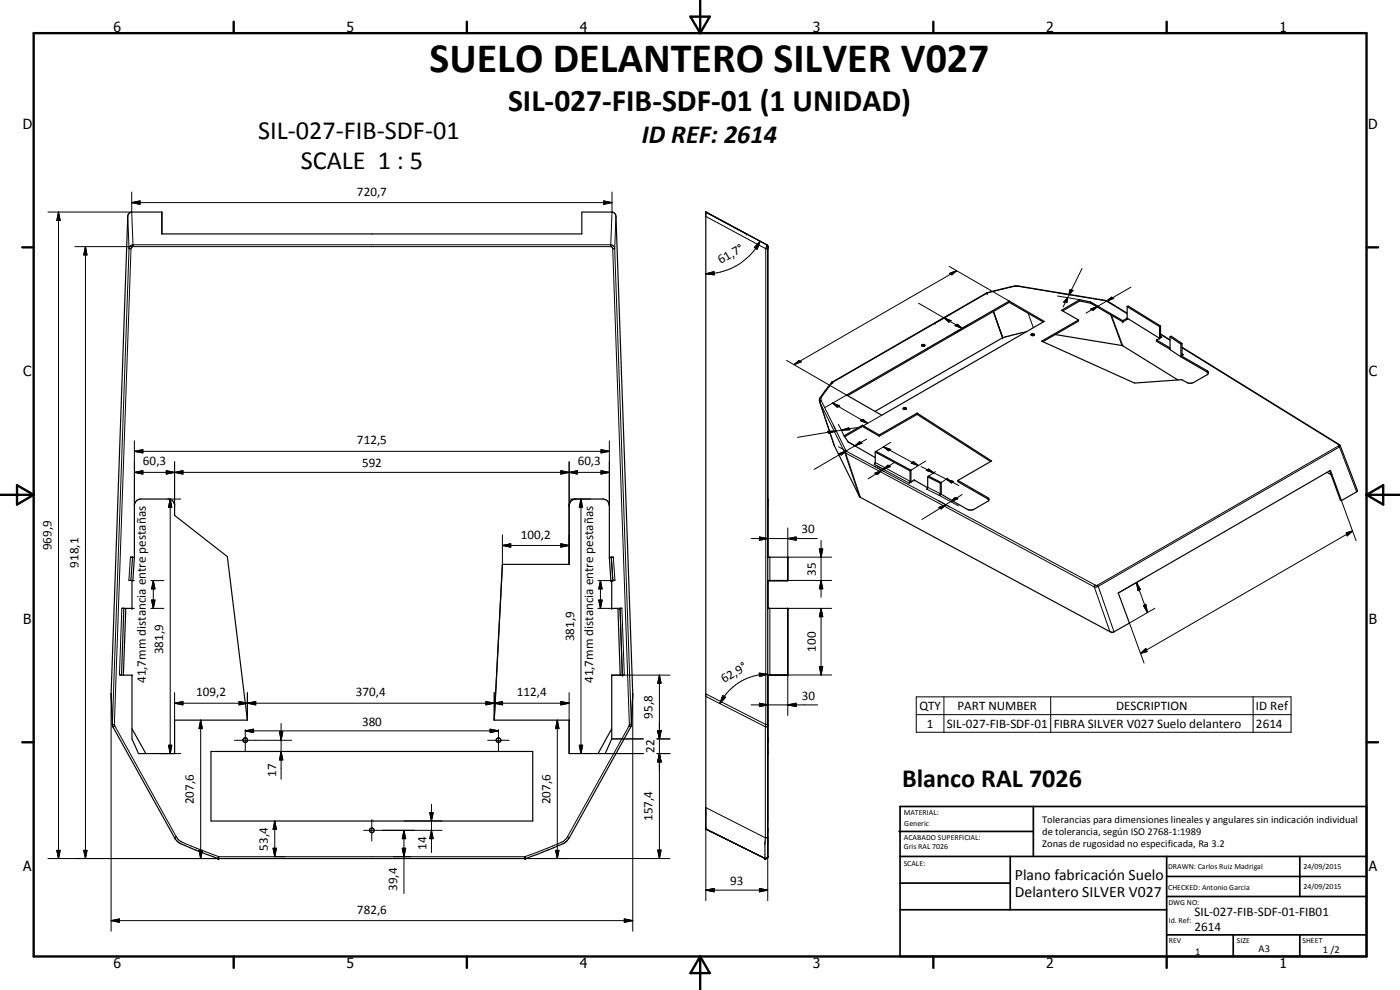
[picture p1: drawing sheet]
<svg xmlns="http://www.w3.org/2000/svg" width="420mm" height="297mm" viewBox="0 0 420 297" stroke-linecap="round" stroke-linejoin="round" font-family="sans-serif">
<g fill="#000">
<circle cx="211.8" cy="63.6" r=".18"/>
<circle cx="224" cy="70.2" r=".18"/>
<circle cx="230.4" cy="74" r=".18"/>
<circle cx="296.1" cy="87.9" r=".18"/>
<circle cx="296.2" cy="87.8" r=".18"/>
<circle cx="337" cy="96.2" r=".18"/>
<circle cx="337" cy="96.6" r=".18"/>
<circle cx="338.3" cy="95.5" r=".18"/>
<circle cx="249.5" cy="114.8" r=".18"/>
<circle cx="249.6" cy="114.7" r=".18"/>
<circle cx="300.9" cy="101.3" r=".18"/>
<circle cx="347.1" cy="102" r=".18"/>
<circle cx="348" cy="101.5" r=".18"/>
<circle cx="230.4" cy="149.7" r=".18"/>
<circle cx="273.4" cy="144.6" r=".18"/>
<circle cx="274.4" cy="144" r=".18"/>
<circle cx="183.3" cy="174.2" r=".18"/>
<circle cx="183.5" cy="167.2" r=".18"/>
<circle cx="183.9" cy="174.2" r=".18"/>
<circle cx="230.4" cy="167.1" r=".18"/>
<circle cx="236.4" cy="167.2" r=".18"/>
<circle cx="236.4" cy="167.3" r=".18"/>
<circle cx="39.6" cy="182.5" r=".18"/>
<circle cx="183.6" cy="182.5" r=".18"/>
<circle cx="185.5" cy="182.5" r=".18"/>
<circle cx="186.1" cy="182.5" r=".18"/>
<circle cx="230.4" cy="182.5" r=".18"/>
<circle cx="236.4" cy="182.5" r=".18"/>
<circle cx="39.6" cy="202.6" r=".18"/>
<circle cx="183.6" cy="202.6" r=".18"/>
<circle cx="186.8" cy="202.5" r=".18"/>
<circle cx="230.4" cy="202.6" r=".18"/>
<circle cx="230.4" cy="216.1" r=".18"/>
<circle cx="230.4" cy="221.7" r=".18"/>
<circle cx="230.4" cy="221.4" r=".18"/>
<circle cx="230.4" cy="225.5" r=".18"/>
<circle cx="230.4" cy="226.1" r=".18"/>
<circle cx="65.4" cy="257.6" r=".18"/>
<circle cx="65.6" cy="257.6" r=".18"/>
<circle cx="157.6" cy="257.6" r=".18"/>
<circle cx="211.8" cy="248.1" r=".18"/>
<circle cx="211.8" cy="248.7" r=".18"/>
<circle cx="229.6" cy="257.6" r=".18"/>
<circle cx="229.8" cy="257.6" r=".18"/>
<circle cx="230.4" cy="248.5" r=".18"/>
<circle cx="230.4" cy="257" r=".18"/>
<circle cx="230.4" cy="246.3" r=".18"/>
</g>
<g fill="none" stroke="#000" stroke-width=".35">
<path d="M38.7 64l.8-.4h9.1v6.6h126v-6.6h9.1l.9 .6 .3 .7 5 143.3-.4 9.4-18.7 33.8-1.4 1.5-11.6 4.7h-92.4l-11.1-4.4-1.6-1.4-19-34.2-.4-9.4 5-143.3zM230.2 73.6l.2 .2M230.3 73.6l-18.5-10v185.2l17.9 8.8h.4l.3-.4v-183.5M230.3 73.6v.1M230.3 73.7h.1M296.2 87.8a39.3 39.3 0 0 1 8.9-2l27 4.4 6.2 3.8M296.2 87.9l-46.6 26.8M296.2 87.9h.1M302.9 90.7l10.2 5.9M302.9 90.7l-48.5 28M302.9 90.3v.4M308 99.5l-7.1 1.8"/>
<path d="M323.7 96l-11.1 6.4 27.9 12.5 14.2-1 1.5 .9 1 .2 1-.2 4.1-2.4 .4-.4M323.7 96v.4l-10.7 6.1M324.1 90.3l3.2 .7M324.1 90.3l-5.2 3M324.1 89.9l-5.5 3.2 5.1 2.9M324.1 89.9l3.2 .7M324.1 89.9v.4M327.3 91l9.7 5.6M327.3 90.6l9.7 5.6M327.3 90.6v.4M337 96.2l1.3-.7 9.7 6M337 96.2v.4"/>
<path d="M338.3 92v3.8M338.3 95.8l-1.3 .8M338.3 92l.3-.2 9.7 6M338.3 92l9.7 6M338.6 95.7l-.3 .1M348 98v3.5M348.3 97.8v3.3l.3 .1-.6 .3M348.3 97.8l-.3 .2M249.6 114.7l-3.3 4.4a1.23 1.23 0 0 0-.3 1.4l4.3 13.1 7.8 15.5 75 40.4 .7 .2 5.2-2.8-3.4-9 63.7-36.8 3.3 9.1M249.6 114.7h.3M254.1 118.5l48.8-28.2 10.5 6.1-48.8 28.2zM276.6 103.6a.52 .52 0 0 1 .5-.3 .52 .52 0 0 1 .4 .5l-.7 .1z"/>
<path d="M276.7 103.8h.7M276.7 103.8h.1M300.7 100.7l-2.6-7.2 2.8 7.8M300.9 101.3l-38.3 22.1M309.5 100.6h.8M309.5 100.6l-.1-.3 .5-.2 .4 .1v.4M316.7 100.4l20.3 3.4 16.5 10.2M347.1 102v.4l4 2.4M347.1 102l4 2.4M348 101.5l-.9 .5M348.3 100.2l2.8 1.8M351.1 101v3.9l3.3 2.2"/>
<path d="M351.1 101l.4-.1 3.2 2.1M351.1 101l3.3 2.3M354.4 107.1l8.3 4.9M354.4 103.3v3.8M354.7 103v3.2l.4 .2-.7 .3 7.9 4.6 .3 .2 .1 .5M354.7 103l-.3 .3M354.7 104.2l47.2 29.2 5.5 13.7-.2 .5-4.6 2.6M258.8 127.6l-5.5 3.2 1.3 1.8 8.1 4.7M258.8 127.6l5.1 2.9M258.8 127.6v.3M258.8 127.9l5.1 3M258.8 127.9l-5.3 3.1"/>
<path d="M262.7 135.6l10.4 5.7M262.7 135.6v3.3l-.3 .4M262.7 135.6l.2-.2 10.5 5.7M263.9 130.5v.4M271.1 122.8h.8M271.2 122.4a.42 .42 0 0 1 .5-.1 .42 .42 0 0 1 .2 .5h-.8zM275.2 124l-11.3 6.5M275.2 124l22.4 14.3-10.1 5.8M275.2 124v.3M275.2 124.3l22.1 14.2M275.2 124.3l-11.3 6.6M273.1 141.3v3.1l-.3 .5 .6-.3"/>
<path d="M273.4 144.6l1-.6 4 2.3M273.4 141.1v3.5M273.4 141.1l-.3 .2M278.4 143.1v3.1l-.3 .6M278.4 143.1l.3-.2 3.8 1.9M278.4 143.1l3.8 1.8M282.2 144.9v3.2l-.3 .5 .6-.3M282.5 144.8v3.5M282.5 144.8l-.3 .1M287.5 144.1l9.1 5.3 .1 .8-4.4 2.6-1.3 .2-.7-.2-7.8-4.5M287.5 144.1v.4l9.2 5.5M398.3 141.7l1.2 .8"/>
<path d="M399.1 141.3l3.1 8.7 .4 .2M38.7 174.1l.6 .1M39.1 167.1l.7 .1M39.6 174.2v8.3h-2.5M39.8 167.2l.5 .1M39.8 167.2l-.5 7M40.3 167.3v-15.6a2.09 2.09 0 0 1 1.7-2h8.7l1 .5 .7 1.2v3.2l15.8 12.4 6 49.1h-21.8v10h-10.8l-2-4.4v-19.1h-2.6M40.3 167.3l-.4 6.9h-.6M182.9 167.3v-15.6a1.97 1.97 0 0 0-1.7-2h-8.7l-1 .5-.4 .5-.3 1v17.6h-20l-2.5 46.8h22.5v10h10.8l2-4.4v-19.1h2.5M182.9 167.3l.4 6.9M183.3 174.2h.3v8.3h2.5M183.5 167.2l-.6 .1"/>
<path d="M183.5 167.2l.4 7M183.9 174.2h-.6M184.1 167.1l-.6 .1M184.6 174.1l-.7 .1M230.4 174.1l6 .1M230.4 167.1l6 .1v7h-6M36.6 182.5h.5M37.2 182.5l-.7 20M37.7 182.5l-.7 20.1M185.5 182.5l.6 20.1M186.1 182.5l.7 20M186.6 182.5h-.5"/>
<path d="M230.4 182.5h.6M230.7 182.5h5.7v20.1h-6M35.8 202.5h.7M36.5 202.5l.5 .1M39.6 218.7l4.2 7.4M183.6 218.7l-4.1 7.4M186.8 202.5l-.7 .1M187.4 202.5h-.6M230.4 202.5h6M63.3 225.5h96.6v20.8h-96.6zM65.6 257v.6M157.6 257v.6"/>
<path d="M230.2 257.6h-.2M230.4 257.1l-.1 .3"/>
<circle cx="73.6" cy="222.1" r=".7"/>
<circle cx="149.6" cy="222.1" r=".71"/>
<circle cx="111.6" cy="249.1" r=".7"/>
</g>
<g fill="none" stroke="#000" stroke-width=".3">
<path d="M39.5 57.6v6M183.7 57.6l-.4 15.8M14.4 63.6h25.1M17.6 63.6l.5 2.6h-1.1zM17.6 63.6v194M22.5 74h160.8M25.6 74l.5 2.5h-1zM25.6 74v183.6M38.3 64.9l.4 9.7M38.7 74.6h.6M38.7 74.6l-5 142.8M39.3 74.6l-5 142.8"/>
<path d="M39.5 60.8l2.5-.5v1zM39.5 63.6l.4 9.8M39.5 60.8h144.2M39.9 73.4h143.4M39.9 73.4v.6l-.4 .2-.2 .4M39.9 73.4l-.7 .3-.5 .9M181.2 60.3l2.5 .5-2.5 .5zM183.3 74l.4 .2 .2 .4M183.3 73.4v.6M183.3 73.4l.8 .3 .4 .9M183.9 74.6l5 142.8M183.9 74.6h.6"/>
<path d="M184.5 74.6l5 142.8M184.9 64.9l-.4 9.7M211.8 64.9l18 9.7M228.1 72.4l-.9 2.4-.8-.5zM228.1 72.4a18.5 18.5 0 0 1-16.3 9.8M229.8 74.6h.6M229.8 74.6v142.8M230.1 73.4h.1M230.1 73.4l.3 .4v93.3M230.1 73.4l-.3 1.2M230.4 74h.1M230.4 74.6h.1"/>
<path d="M284.8 79.9l18.1 10.4M211.8 82.2l2.5-.7v1zM275.7 91l7.7 4.4M280.6 97h.1M283.4 95.4l2 .8-.6 .4zM283.4 95.4l5.3 3.1M284.9 82l2.2-.8-1.4 1.3zM286.6 97.7l.7-.4 1.4 1.2zM287.1 81.2l-48.8 28.2M291 97.2l-5 2.9M296.1 87.9h.1M296.2 87.8v.1"/>
<path d="M296.2 87.9h.1M296.3 87.9h.1M296.3 87.9l-46.4 26.8M298.1 93.4l2.8 7.6M302.9 90.3h.1M305.7 85.9l26.2 4.4M305.7 85.9l-1.8 .1-7.6 1.9M305.8 85.9h-.1M308.6 94l1.5 4.3M317.4 88.8l6.7 1.1M320.4 89.3l-.2 1.5-1-.2zM320.4 89.3l-1.3 2.8"/>
<path d="M320.8 88.4l-.4 .9M321 87l1 .1-1.2 1.3zM324.7 80.6l-3.9 7.8M327.2 90.6l2.7 1.6M327.4 92.7l2.1-.8-1.4 1.2zM329.5 91.9l-3.5 2M331.9 90.3h.2M331.9 90.2h.1M331.9 90.2v.1M332.1 90.3l1.5-1.1 .7 .3zM332.1 90.3l6.2 3.8M332.1 90.3l-2.6 1.6"/>
<path d="M332.1 90.3l2.3 1.4M332.2 90.3h.1M332.2 90.3h-.1M333.3 94.5l3.4 9.2M333.6 94.6l3.4 9.2M337 96.2v.4M339.4 86.1l-7.3 4.2M236 108.1l18.1 10.4-6.5 3.8M238.3 109.4l1.4-1.2 .7 .4zM249.7 114.7l-.1 .1M249.8 114.7h.1M249.9 114.7h.1"/>
<path d="M249.9 114.7l-3.4 4.6v.9M249.9 114.7l-.4 .1M300.7 100.7l.2 .6M300.9 101v.1M300.9 101.1v.2M348.3 101l.3 .2M348.3 100.4l2.8 1.7M354.7 106.2l.4 .2M354.7 104.4l47 29M362.3 111.3v.3M40.3 135.4l2.6-.5v1zM40.3 135.4h142.6"/>
<path d="M40.3 132.2v19.5M52.4 138.6v13.1M170.8 138.6v13.1M180.4 134.9l2.5 .5-2.5 .5zM182.9 132.2v19.5M246 120.5l4.4 13.3M246 120.5l7.5 15.3M246.5 120.2l7.4 15.1M246.5 120.2l-.5 .3M248.4 129.4l2.6-.1-2.3 .7zM249.9 120.9l2.1 .9-.7 .4zM249.9 120.9l10.5 6.1"/>
<path d="M250.1 127.6l.9 1.7M251 129.3l-11.7 1.9M251.6 127.3l1.7 3.5M251.7 134l2.4 1.4M251.8 136.1l2.1-.8-1.4 1.2zM252.5 129.1l2.3-.7 .2 .5zM252.5 129.1l-1.5 .2M253.5 135.8l.3 .1M253.5 135.8l4.4 13.2M253.8 135.9l74.6 40.2M253.8 135.9l4.4 13.3M253.9 135.3l.2 .1"/>
<path d="M253.9 135.3l-.4 .5M253.9 135.3l-9.6 5.5M254.1 135.4l74.6 40.2M254.1 135.4l-.3 .5M254.3 132.5l2.3 1.3M256.6 133.8l1.4-1.3 .7 .5zM257.3 128.3l-4.8 .8M258.3 126.2l.7-.4 1.4 1.2zM260.1 131.7l-6.2 3.6M262.3 139.9l3 1.6M262.4 139.3l10.4 5.6M262.7 138.8l10.4 5.6"/>
<path d="M264.6 124.6l-6.5 3.7M265.1 134.1l2.2 .8-.7 .4zM265.1 134.1l10.5 5.6M267.3 132.7l-4.4 2.7M268.6 138.7l-3.5 2.1M273.5 138.9l.6-.4 1.5 1.2zM276.4 140l3.8 1.9M277.8 138.3l-4.4 2.8M401.7 133.8l-72.4 41.8M401.7 133.4v.4M401.7 133.8l.3 .3M401.9 133.4h-.2"/>
<path d="M402 134.1l-72.4 41.8M402 134.1l5.2 13.5M402.2 133.8l-.2 .3M40.3 141.7l2.6-.5v1zM40.3 141.7h142.6M49.9 141.2l2.5 .5-2.5 .5zM49.9 141.2l5 1v-1l-5 1zM50.4 149.7h3.9M51.1 149.7l.5 2.5h-1zM51.1 149.7v76.4M52.4 141.7l2.5-.5v1zM168.3 141.2l2.5 .5-2.5 .5z"/>
<path d="M168.3 141.2l5 1v-1l-5 1zM170.8 141.7l2.5-.5v1zM170.8 151.7h.1M171.2 149.7h6.1M174.4 149.7l.5 2.5h-1zM174.4 149.7l-.5 2.5h.6M174.4 149.7v76.4M174.4 149.7l.2 1.3M180.4 141.2l2.5 .5-2.5 .5zM230.4 151.7h.1M230.4 149.7h.1M236.4 158.4v8.8h13.2"/>
<path d="M262.6 142l2.1-.9-1.4 1.3zM264.7 141.1l-4.2 2.6M265.1 140.8l1.4-1.2 .7 .4zM265.1 140.8l-.4 .3M278 141.1l.7-.4 1.5 1.2zM278.1 146.8l9.5 5M278.4 146.2l3.8 1.9M280.2 141.9l3.8 1.9M280.7 141.5l-2 1.4M281.5 150.2l3.5 1.9M281.8 152.3l2-.9-1.3 1.3zM283.8 151.4l-7.1 4.5"/>
<path d="M284 143.8l2.2 .7-.6 .4zM284 143.8l3.8 1.9M284.5 143.4l-2 1.4M285.3 150.5l1.4-1.2 .7 .3zM285.3 150.5l-1.5 .9M288.7 148.4l-3.4 2.1M296.4 149.3v.3M402.6 150.2l4.4 12M404 159.9l1.9-.6-1.6 1.5zM405.9 159.3l-63.6 36.7M39.1 167.1l-.4 7M39.6 174.2h.7"/>
<path d="M45.2 174.2h4M46 174.2l.5 2.5h-1zM46 174.2v8.3M150.8 163.7l2.5-.5v1zM150.8 163.7h20M150.8 160.5v8.8M168.3 163.2l2.5 .5-2.5 .5zM170.8 160.5v8.8M179.4 174.2h4.2M180.2 174.2l.5 2.5h-1zM180.2 174.2v8.3M183.5 167.2l.4 7"/>
<path d="M184.1 167.1l.5 7M225.4 161.6h19.9M227.9 161.1l2.5 .5-2.5 .5zM230.4 174.2v8.3M231 167.2v7M236.4 161.6l2.5-.5v1zM236.4 174.2h13.2M245.9 164.7h1l-.5 2.5zM246.4 174.2l.5 2.5h-1zM246.4 162.2v17M328.4 176.1l4.7 13.4M328.7 175.6h.6"/>
<path d="M328.7 175.6l-.3 .5M329.3 175.6l.3 .3M329.6 175.9l-1.2 .2M329.6 175.9l4.7 13.7M341.1 174.8l1.2 2-.8 .4zM341.1 174.8l3.3 9M343.3 173.5l-7.7 4.4M36.6 182.5l-.8 20M39.6 182.5h.7M45.2 182.5h4M45.5 180h1l-.5 2.5zM179.4 182.5h4.2"/>
<path d="M179.7 180h1l-.5 2.5zM186.1 182.5l.7 20M186.6 182.5l.8 20M231 182.5v20M236.4 182.5h13.2M246.4 182.5l.5 2.5h-1zM246.4 182.5v20M342.3 196l1.6-1.4 .3 .9zM343.2 181.7l.7-.4 .5 2.5zM346.6 182.5l-7.6 4.4 4.4 12.1M33.7 217.4h.6M33.7 217.4v.1"/>
<path d="M33.7 217.4l-.4-9.2v71.2M34.3 217.4l.1 .4M34.4 217.8l-.5 .3M34.4 217.8l18.5 33.3M52.4 211l2.5-.5v1zM52.4 207.8v8.3M52.4 211h118.4M60.2 216.1l.5 2.5h-1zM60.2 216.1v41.5M71.7 210.5l2.5 .5-2.5 .5zM71.7 210.5l5 1v-1l-5 1zM73.6 219.3l2.5-.5v1z"/>
<path d="M73.6 218.9v6.4M73.6 219.3h76M74.2 211l2.5-.5v1zM74.2 207.8v8.3M83.9 219.6h1l-.5 2.5zM84.4 217.1v16.7M145.8 210.5l2.5 .5-2.5 .5zM145.8 210.5v1l5-1v1zM147.1 218.8l2.5 .5-2.5 .5zM148.3 211l2.5-.5v1zM148.3 207.8v8.3M149.6 218.9v6.4"/>
<path d="M167.2 216.1l.6 2.5h-1.1zM167.2 216.1v41.5M168.3 210.5l2.5 .5-2.5 .5zM170.8 207.8v8.3M183.6 202.6h17.5M188.8 217.8l-18.5 33.3M188.8 217.8l.5 .3M188.9 217.4l-.1 .4M189.5 217.4h-.6M189.5 217.4v.1M189.5 217.4l.4-9.2v71.2M197.4 219.2h1l-.5 2.5z"/>
<path d="M197.9 202.6l.5 2.4h-1zM197.9 202.6v55M211.8 209l17.9 9.1M211.8 208.2l18 9.2M216.9 208.7l.9 .5-1.8 1.9zM225.4 211.5h20M227.9 202l2.5 .3-2.4 .7zM227.9 211l2.5 .5-2.5 .5zM229.7 218.1v33.3M229.8 217.4h.6M229.8 217.4l-.1 .7M230.4 217.4h.1"/>
<path d="M230.4 202.6v67.7M230.4 217.9l-.7 .2M230.4 202.3a15.9 15.9 0 0 0-14.4 8.8M236.4 211.5l2.5-.5v1zM245.9 200h1l-.5 2.5zM249.6 202.5h-13.2v12.2M275 209.1h112.5v10.6h-112.5zM275 214.4h112.5M283.3 209.1v10.6M315.3 209.1v10.6M376.1 209.1v10.6M48.1 226.1h6.2"/>
<path d="M50.6 223.6h1l-.5 2.5zM70.4 222.1h17.1M84.4 225.5l.5 2.5h-1zM146.4 222.1h6.4M173.9 223.6h1l-.5 2.5zM181.6 226.1h11.5M183.6 221.7h9.5M197.1 226.1h4M197.1 221.7h4M197.9 226.1l.5 2.5h-1zM14.4 257.6h51.2M17 255.1h1.1l-.5 2.5z"/>
<path d="M25.1 255.1h1l-.5 2.5zM52.4 251.4h.1M52.9 251.1a4.9 4.9 0 0 0 2.8 2.1l9.9 3.8M52.9 251.1l-.5 .3M59.7 255.1h1l-.5 2.5zM65.4 257.6h.1M65.5 257.4l-.1 .2M65.6 257.2l-.2 .4M65.6 257.6h.1M65.6 257h92M65.6 257v.6M65.6 257l-.1 .5"/>
<path d="M81.9 254.5h1.1l-.5 2.5zM82.5 246.3l.5 2.5h-1.1zM82.5 246.3v10.7M109.1 249.1h23.6M111.6 245.9v6.4M120.7 254.5h1l-.5 2.5zM121.2 249.1l.5 2.5h-1zM121.2 249.1v19M121.2 246.3h11.5M129 243.8h1l-.5 2.5zM129.5 249.1l.5 2.5h-1zM129.5 241.3v14.5"/>
<path d="M157.6 257h.1M157.6 257v.6M157.6 257l.1 .3M157.6 257.6h.1M157.6 257.6h43.5M157.7 257.3l.1 .2M157.8 257.5v.1M166.7 255.1h1.1l-.6 2.5zM170.3 251.1l-.9 1a72.5 72.5 0 0 1-11.8 4.9M170.3 251.1l.5 .3M170.8 251.4h.1M197.4 255.1h1l-.5 2.5z"/>
<path d="M212.9 249.3l-1.1-.6 17.8 8.9M213.4 249.6l16.2 8M229.6 257.6h.1M229.6 257.6h.5M229.7 251.4l-.1 6.2M229.7 251.4l-17.9-9.1v28M230.2 257.5l.2-.3-.3 .4M230.4 257h.1M230.4 251.2l-.7 .2M33.3 276.2l2.5-.5v1zM33.3 276.2h156.6M187.4 275.7l2.5 .5-2.5 .5z"/>
<path d="M211.8 267.1l2.5-.5v1zM211.8 267.1h18.6M227.9 266.6l2.5 .5-2.5 .5z"/>
</g>
<g fill="none" stroke="#000" stroke-width=".71">
<path d="M10.1 9.9h400v277.1h-400zM70.1 6.5v3.4M140.1 6.5v3.4M207.2 5h5.8l-2.9 4.9zM210.1 0v9.9M280.1 6.5v3.4M350.1 6.5v3.4M6.7 74.2h3.4M410.1 74.2h3.5M.1 148.5h10M5.1 145.6l5 2.9-5 2.9zM410.1 148.5h10"/>
<path d="M410.1 148.5l5-2.9v5.8zM6.7 222.7h3.4M410.1 222.7h3.5M70.1 287v3.4M140.1 287v3.4M210.1 287v10M210.1 287l2.9 5h-5.8zM280.1 287v3.4M350.1 287v3.4"/>
</g>
<g fill="none" stroke="#000" stroke-width=".51">
<path d="M269.8 249.5h40.3M270.1 242h140v45h-140zM270.1 257h140M303.2 257v16M310.1 242v15M350.1 257v30M390.1 257v12M270.1 265h33.1M270.1 273h80M350.1 269h60M350.1 263h60M350.1 280.5h60"/>
<path d="M370.1 280.5v6.5M390.1 280.5v6.5"/>
</g>
<g fill="#000">
<path d="M17.6 63.6l.5 2.6h-1.1zM25.6 74l.5 2.5h-1zM39.5 60.8l2.5-.5v1zM181.2 60.3l2.5 .5-2.5 .5zM228.1 72.4l-.9 2.4-.8-.5zM211.8 82.2l2.5-.7v1zM283.4 95.4l2 .8-.6 .4zM284.9 82l2.2-.8-1.4 1.3zM286.6 97.7l.7-.4 1.4 1.2zM320.4 89.3l-.2 1.5-1-.2zM321 87l1 .1-1.2 1.3zM327.4 92.7l2.1-.8-1.4 1.2z"/>
<path d="M332.1 90.3l1.5-1.1 .7 .3zM238.3 109.4l1.4-1.2 .7 .4zM40.3 135.4l2.6-.5v1zM180.4 134.9l2.5 .5-2.5 .5zM248.4 129.4l2.6-.1-2.3 .7zM249.9 120.9l2.1 .9-.7 .4zM251.8 136.1l2.1-.8-1.4 1.2zM252.5 129.1l2.3-.7 .2 .5zM256.6 133.8l1.4-1.3 .7 .5zM258.3 126.2l.7-.4 1.4 1.2zM265.1 140.8l1.4-1.2 .7 .4zM265.1 134.1l2.2 .8-.7 .4z"/>
<path d="M273.5 138.9l.6-.4 1.5 1.2zM40.3 141.7l2.6-.5v1zM49.9 141.2l2.5 .5-2.5 .5zM51.1 149.7l.5 2.5h-1zM52.4 141.7l2.5-.5v1zM168.3 141.2l2.5 .5-2.5 .5zM170.8 141.7l2.5-.5v1zM174.4 149.7l.5 2.5h-1zM180.4 141.2l2.5 .5-2.5 .5zM262.6 142l2.1-.9-1.4 1.3zM278 141.1l.7-.4 1.5 1.2zM281.8 152.3l2-.9-1.3 1.3z"/>
<path d="M284 143.8l2.2 .7-.6 .4zM285.3 150.5l1.4-1.2 .7 .3zM46 174.2l.5 2.5h-1zM150.8 163.7l2.5-.5v1zM168.3 163.2l2.5 .5-2.5 .5zM180.2 174.2l.5 2.5h-1zM227.9 161.1l2.5 .5-2.5 .5zM236.4 161.6l2.5-.5v1zM245.9 164.7h1l-.5 2.5zM246.4 174.2l.5 2.5h-1zM341.1 174.8l1.2 2-.8 .4zM404 159.9l1.9-.6-1.6 1.5z"/>
<path d="M45.5 180h1l-.5 2.5zM179.7 180h1l-.5 2.5zM246.4 182.5l.5 2.5h-1zM343.2 181.7l.7-.4 .5 2.5zM342.3 196l1.6-1.4 .3 .9zM52.4 211l2.5-.5v1zM60.2 216.1l.5 2.5h-1zM71.7 210.5l2.5 .5-2.5 .5zM73.6 219.3l2.5-.5v1zM74.2 211l2.5-.5v1zM83.9 219.6h1l-.5 2.5zM145.8 210.5l2.5 .5-2.5 .5z"/>
<path d="M147.1 218.8l2.5 .5-2.5 .5zM148.3 211l2.5-.5v1zM167.2 216.1l.6 2.5h-1.1zM168.3 210.5l2.5 .5-2.5 .5zM197.4 219.2h1l-.5 2.5zM197.9 202.6l.5 2.4h-1zM216.9 208.7l.9 .5-1.8 1.9zM227.9 211l2.5 .5-2.5 .5zM227.9 202l2.5 .3-2.4 .7zM236.4 211.5l2.5-.5v1zM245.9 200h1l-.5 2.5zM50.6 223.6h1l-.5 2.5z"/>
<path d="M84.4 225.5l.5 2.5h-1zM173.9 223.6h1l-.5 2.5zM197.9 226.1l.5 2.5h-1zM17 255.1h1.1l-.5 2.5zM25.1 255.1h1l-.5 2.5zM59.7 255.1h1l-.5 2.5zM81.9 254.5h1.1l-.5 2.5zM82.5 246.3l.5 2.5h-1.1zM120.7 254.5h1l-.5 2.5zM121.2 249.1l.5 2.5h-1zM129 243.8h1l-.5 2.5zM129.5 249.1l.5 2.5h-1z"/>
<path d="M166.7 255.1h1.1l-.6 2.5zM197.4 255.1h1l-.5 2.5zM33.3 276.2l2.5-.5v1zM187.4 275.7l2.5 .5-2.5 .5zM211.8 267.1l2.5-.5v1zM227.9 266.6l2.5 .5-2.5 .5z"/>
</g>
<text font-size="12.6" x="128.9" y="21.7">SUELO DELANTERO SILVER V027</text>
<text font-size="9.4" x="152.5" y="33.4">SIL-027-FIB-SDF-01 (1 UNIDAD)</text>
<g font-size="7.9">
<text x="77.5" y="41.8">SIL-027-FIB-SDF-01</text>
<text x="192.6" y="43">ID REF: 2614</text>
<text x="90.2" y="50.8">SCALE 1 : 5</text>
<text x="270.7" y="236">Blanco RAL 7026</text>
</g>
<g font-size="4.7">
<text x="304.6" y="263.9">Plano fabricación Suelo</text>
<text x="304.6" y="269.3">Delantero SILVER V027</text>
</g>
<g font-size="4.2">
<text x="34" y="9.6">6</text>
<text x="104" y="9.6">5</text>
<text x="174" y="9.6">4</text>
<text x="244" y="9.6">3</text>
<text x="314" y="9.6">2</text>
<text x="384" y="9.6">1</text>
<text x="6.8" y="38.7">D</text>
<text x="410.6" y="38.7">D</text>
<text x="7" y="112.9">C</text>
<text x="410.8" y="112.9">C</text>
<text x="7" y="187.1">B</text>
<text x="410.8" y="187.1">B</text>
<text x="7" y="261.4">A</text>
<text x="410.8" y="261.4">A</text>
<text x="34" y="290.4">6</text>
<text x="104" y="290.4">5</text>
<text x="174" y="290.4">4</text>
<text x="244" y="290.4">3</text>
<text x="314" y="290.4">2</text>
<text x="384" y="290.4">1</text>
</g>
<g font-size="3.9">
<text x="107.1" y="58.8">720,7</text>
<text x="216.4" y="79.3" transform="rotate(-31 216.4 79.3)">61,7°</text>
<text x="107.1" y="133.3">712,5</text>
<text x="42.9" y="139.7">60,3</text>
<text x="108.7" y="140.2">592</text>
<text x="173.4" y="139.7">60,3</text>
<text x="156.3" y="161.6">100,2</text>
<text x="240.5" y="160.1">30</text>
<text x="15.5" y="165.1" transform="rotate(-90 15.5 165.1)">969,9</text>
<text x="23.6" y="170.3" transform="rotate(-90 23.6 170.3)">918,1</text>
<text x="244.8" y="172.7" transform="rotate(-90 244.8 172.7)">35</text>
<text x="49" y="196.3" transform="rotate(-90 49 196.3)">381,9</text>
<text x="172.3" y="192.4" transform="rotate(-90 172.3 192.4)">381,9</text>
<text x="244.8" y="195.5" transform="rotate(-90 244.8 195.5)">100</text>
<text x="43.8" y="205" transform="rotate(-90 43.8 205)">41,7mm distancia entre pestañas</text>
<text x="58.9" y="208.9">109,2</text>
<text x="106.8" y="208.9">370,4</text>
<text x="155.1" y="208.9">112,4</text>
<text x="178" y="205" transform="rotate(-90 178 205)">41,7mm distancia entre pestañas</text>
<text x="217.4" y="205.1" transform="rotate(-31 217.4 205.1)">62,9°</text>
<text x="240.7" y="209.9">30</text>
<text x="195.8" y="215.6" transform="rotate(-90 195.8 215.6)">95,8</text>
<text x="275.9" y="213">QTY</text>
<text x="287.3" y="213">PART NUMBER</text>
<text x="335" y="213">DESCRIPTION</text>
<text x="376.9" y="213.1">ID Ref</text>
<text x="108.7" y="217.7">380</text>
<text x="278.1" y="218.3">1</text>
<text x="284.2" y="218.4">SIL-027-FIB-SDF-01</text>
<text x="316.2" y="218.4">FIBRA SILVER V027 Suelo delantero</text>
<text x="376.9" y="218.4">2614</text>
<text x="196.4" y="225.9" transform="rotate(-90 196.4 225.9)">22</text>
<text x="82.9" y="233.1" transform="rotate(-90 82.9 233.1)">17</text>
<text x="58.2" y="241.3" transform="rotate(-90 58.2 241.3)">207,6</text>
<text x="165.2" y="241.3" transform="rotate(-90 165.2 241.3)">207,6</text>
<text x="195.8" y="246.3" transform="rotate(-90 195.8 246.3)">157,4</text>
<text x="80.4" y="255.2" transform="rotate(-90 80.4 255.2)">53,4</text>
<text x="128" y="255" transform="rotate(-90 128 255)">14</text>
<text x="119.2" y="267.4" transform="rotate(-90 119.2 267.4)">39,4</text>
<text x="219.1" y="265.6">93</text>
<text x="107.1" y="274.2">782,6</text>
<text x="358.5" y="275">SIL-027-FIB-SDF-01-FIB01</text>
<text x="358.5" y="279.4">2614</text>
</g>
<g font-size="3.1">
<text x="312.7" y="246.8">Tolerancias para dimensiones lineales y angulares sin indicación individual</text>
<text x="312.7" y="250.4">de tolerancia, según ISO 2768-1:1989</text>
<text x="312.7" y="254">Zonas de rugosidad no especificada, Ra 3.2</text>
<text x="358.7" y="286.5">1</text>
<text x="377.7" y="285.6">A3</text>
<text x="397" y="285.9">1 /2</text>
</g>
<g font-size="2.4">
<text x="271.2" y="244.4">MATERIAL:</text>
<text x="271.3" y="252">ACABADO SUPERFICIAL:</text>
<text x="271.4" y="247.9">Generic</text>
<text x="271.3" y="254.6">Gris RAL 7026</text>
<text x="271.2" y="259.7">SCALE:</text>
<text x="350.6" y="260.8">DRAWN: Carlos Ruiz Madrigal</text>
<text x="391.2" y="260.6">24/09/2015</text>
<text x="350.6" y="267">CHECKED: Antonio Garcia</text>
<text x="391.2" y="266.7">24/09/2015</text>
<text x="350.6" y="271.4">DWG NO:</text>
<text x="350.8" y="276.9">Id. Ref:</text>
<text x="350.8" y="282.8">REV</text>
<text x="371.2" y="282.9">SIZE</text>
<text x="390.9" y="282.9">SHEET</text>
</g>
</svg>
